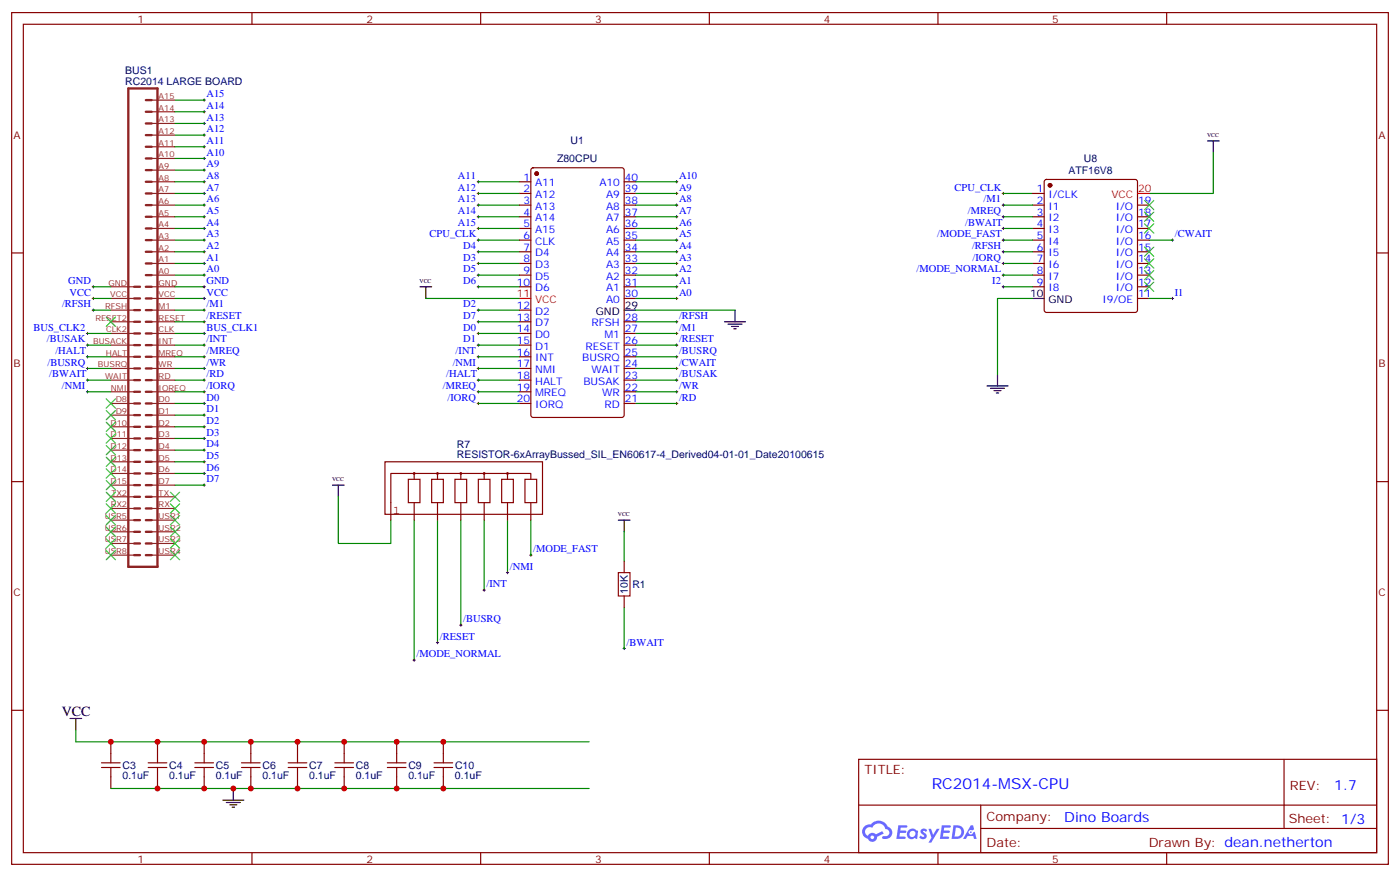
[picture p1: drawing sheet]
<svg xmlns="http://www.w3.org/2000/svg" width="423mm" height="265mm" viewBox="0 0 423 265" stroke-linecap="round" stroke-linejoin="round" font-family="sans-serif">
<g fill="none" stroke="#870000" stroke-width=".35">
<path d="M3.5 3.8h416.3v257.5h-416.3zM7.1 7.3h409.2v250.5h-409.2zM76.2 3.8v3.5M145.3 3.8v3.5M214.5 3.8v3.5M283.6 3.8v3.5M352.8 3.8v3.5M3.5 76.5h3.6M416.3 76.5h3.5M3.5 145.6h3.6M416.3 145.6h3.5M3.5 214.8h3.6"/>
<path d="M416.3 214.8h3.5M259.6 229.6h156.7v28.2h-156.7zM388.3 229.6v20.9M76.2 257.8v3.5M145.3 257.8v3.5M214.5 257.8v3.5M259.7 243.4h156.4M283.6 257.8v3.5M296.6 250.5h119.5M296.6 243.4v14.1M352.8 257.8v3.5"/>
</g>
<g fill="#5487ff">
<path d="M278.6 250.8a1.22 1.22 0 0 1 1.7 .2l-.3 .6a.47 .47 0 0 0-.4-.4 .47 .47 0 0 0-.5 .2l.2 .2a1.14 1.14 0 0 1 .7 1.8 1.14 1.14 0 0 1-1.9 0l-.2-.2 .5-.6 .7 .4a.29 .29 0 0 0 .4-.2 .29 .29 0 0 0-.3-.3 1.04 1.04 0 0 1-.6-1.7z"/>
<path d="M271.6 249.5h2.4l.3 .2-.1 .5-1.8 .1-.2 .8h1.6l.3 .4-.4 .3h-1.6l-.1 1.1 1.7 .1 .2 .3-.2 .3-2.7 .1z"/>
<path d="M284.8 249.5h2.3l.4 .2-.2 .5-1.8 .1-.1 .8h1.5l.3 .4-.4 .3h-1.5l-.2 1.1 1.7 .1 .2 .3-.2 .3-2.6 .1z"/>
<path d="M293.5 249.5h.7l.4 1.3-.6 .3a.69 .69 0 0 0-1.1 .3 .69 .69 0 0 0 .5 .9 .69 .69 0 0 0 .9-.6l.4-.2 .6 2.2h-.8l-.2-.9h-1.7l-.5 .9h-.9z"/>
<path d="M280.8 250.6h.7l.7 1.8 1.1-1.8h.8l-2.5 4.2h-.9l1-1.5z"/>
<path d="M288.3 249.5l-.6 4.2h1.4a2.11 2.11 0 0 0 2.4-2.1 2.11 2.11 0 0 0-2.5-2.1zM289 250.3a1.43 1.43 0 0 1 1.7 1.6 1.43 1.43 0 0 1-2 1z"/>
<path d="M274.6 251.1a1.54 1.54 0 0 0 0 2.2 1.54 1.54 0 0 0 2.1 .1l.6 .3 .3-2.3-.1-.3h-.5a1.49 1.49 0 0 0-2.4 0zM274.9 252.1a.95 .95 0 0 1 1.9 0 .95 .95 0 0 1-1.9 0z"/>
<path d="M261.4 249.9a2.18 2.18 0 0 0 1 3.7 1.44 1.44 0 0 0 1.7 .9 1.44 1.44 0 0 0 1.1-1.5l2-1-.4-.7-1.9 1a1.47 1.47 0 0 0-2.5 .4 1.39 1.39 0 0 1-.6-1.9 1.39 1.39 0 0 1 2-.5 2.12 2.12 0 0 1 2.1-1.3 2.12 2.12 0 0 1 1.9 1.7 1.14 1.14 0 0 1 1.1 1.4 1.14 1.14 0 0 1-1.6 .7 .43 .43 0 0 0-.6 .4 .43 .43 0 0 0 .4 .5 1.98 1.98 0 0 0 2.6-1.3 1.98 1.98 0 0 0-1.3-2.5 3.1 3.1 0 0 0-5.2-.7l-.9 .1zM263.2 253.2a.55 .55 0 0 1 1.1 0 .55 .55 0 0 1-1.1 0z"/>
<circle cx="293.6" cy="251.6" r=".26"/>
</g>
<g fill="none" stroke="#8c2424" stroke-width=".71">
<path d="M38.8 26.7h8.8v144.7h-8.8zM44.1 37.3h1.8M44.1 33.8h1.8M44.1 30.3h1.8M44.1 44.4h1.8M44.1 40.9h1.8M44.1 47.9h1.8M44.1 51.4h1.8M44.1 55h1.8M44.1 58.5h1.8M44.1 62h1.8M44.1 72.6h1.8"/>
<path d="M44.1 69.1h1.8M44.1 65.5h1.8M44.1 79.7h1.8M44.1 76.1h1.8M40.6 86.7h1.7M40.6 90.2h1.7M40.6 93.8h1.7M40.6 97.3h1.7M44.1 83.2h1.8M44.1 86.7h1.8M44.1 90.2h1.8M44.1 93.8h1.8"/>
<path d="M44.1 97.3h1.8M40.6 107.9h1.7M40.6 104.4h1.7M40.6 100.8h1.7M40.6 114.9h1.7M40.6 111.4h1.7M40.6 118.5h1.7M44.1 107.9h1.8M44.1 104.4h1.8M44.1 100.8h1.8M44.1 114.9h1.8M44.1 111.4h1.8"/>
<path d="M44.1 118.5h1.8M40.6 122h1.7M40.6 125.5h1.7M40.6 129h1.7M40.6 132.6h1.7M40.6 139.6h1.7M40.6 136.1h1.7M44.1 122h1.8M44.1 125.5h1.8M44.1 129h1.8M44.1 132.6h1.8M44.1 139.6h1.8"/>
<path d="M44.1 136.1h1.8M40.6 143.2h1.7M40.6 150.2h1.7M40.6 146.7h1.7M40.6 153.7h1.7M40.6 157.3h1.7M44.1 143.2h1.8M44.1 150.2h1.8M44.1 146.7h1.8M44.1 153.7h1.8M44.1 157.3h1.8M40.6 160.8h1.7"/>
<path d="M40.6 164.3h1.7M40.6 167.9h1.7M44.1 160.8h1.8M44.1 164.3h1.8M44.1 167.9h1.8"/>
</g>
<g fill="none" stroke="#8c2424" stroke-width=".35">
<path d="M45.9 30.3h7M45.9 33.8h7M45.9 37.3h7M45.9 40.9h7M45.9 44.4h7M45.9 47.9h7M45.9 51.4h7M45.9 55h7M45.9 58.5h7M45.9 62h7M45.9 65.5h7M45.9 69.1h7"/>
<path d="M45.9 72.6h7M45.9 76.1h7M45.9 79.7h7M33.5 86.7h7.1M33.5 90.2h7.1M33.5 93.8h7.1M33.5 97.3h7.1M45.9 83.2h7M45.9 86.7h7M45.9 90.2h7M45.9 93.8h7M45.9 97.3h7"/>
<path d="M33.5 100.8h7.1M33.5 104.4h7.1M33.5 107.9h7.1M33.5 111.4h7.1M33.5 114.9h7.1M33.5 118.5h7.1M45.9 100.8h7M45.9 104.4h7M45.9 107.9h7M45.9 111.4h7M45.9 114.9h7M45.9 118.5h7"/>
<path d="M33.5 122h7.1M33.5 125.5h7.1M33.5 129h7.1M33.5 132.6h7.1M33.5 136.1h7.1M33.5 139.6h7.1M45.9 122h7M45.9 125.5h7M45.9 129h7M45.9 132.6h7M45.9 136.1h7M45.9 139.6h7"/>
<path d="M33.5 143.2h7.1M33.5 146.7h7.1M33.5 150.2h7.1M33.5 153.7h7.1M33.5 157.3h7.1M45.9 143.2h7M45.9 146.7h7M45.9 150.2h7M45.9 153.7h7M45.9 157.3h7M33.5 160.8h7.1M33.5 164.3h7.1"/>
<path d="M33.5 167.9h7.1M45.9 160.8h7M45.9 164.3h7M45.9 167.9h7"/>
</g>
<g fill="#870000" stroke="#870000" stroke-width=".35">
<circle cx="162.3" cy="52.5" r=".53"/>
<circle cx="317.5" cy="56" r=".53"/>
</g>
<g fill="none" stroke="#870000" stroke-width=".35">
<path d="M157 55h3.5M157 58.5h3.5M160.7 50.9l.5-.2h26.8l.7 .5v74.3l-.4 .7h-27.1l-.6-.4-.1-74.4zM188.7 55h3.6M188.7 58.5h3.6M312.2 58.5h3.5M316 54.5l.4-.2h26.9l.5 .2 .2 .5v38.8l-.3 .5-.4 .2h-26.9l-.5-.3-.2-.4v-38.8zM157 62h3.5M157 65.5h3.5M157 69.1h3.5M157 72.6h3.5M157 76.1h3.5"/>
<path d="M157 79.7h3.5M188.7 62h3.6M188.7 65.5h3.6M188.7 69.1h3.6M188.7 72.6h3.6M188.7 76.1h3.6M188.7 79.7h3.6M312.2 62h3.5M312.2 65.5h3.5M312.2 69.1h3.5M312.2 72.6h3.5M312.2 76.1h3.5"/>
<path d="M312.2 79.7h3.5M344 62h3.5M344 65.5h3.5M344 69.1h3.5M344 72.6h3.5M344 76.1h3.5M344 79.7h3.5M157 83.2h3.5M157 86.7h3.5M157 93.8h3.5M157 97.3h3.5M188.7 83.2h3.6"/>
<path d="M188.7 86.7h3.6M188.7 97.3h3.6M188.7 90.2h3.6M312.2 83.2h3.5M312.2 86.7h3.5M344 83.2h3.5M344 86.7h3.5M344 90.2h3.5M157 100.8h3.5M157 104.4h3.5M157 107.9h3.5M157 111.4h3.5"/>
<path d="M157 114.9h3.5M157 118.5h3.5M188.7 100.8h3.6M188.7 104.4h3.6M188.7 107.9h3.6M188.7 111.4h3.6M188.7 114.9h3.6M188.7 118.5h3.6M157 122h3.5M188.7 122h3.6M188.7 169.6v3.5M188.7 180.2v3.5"/>
<path d="M30.7 232.1h5.6M30.7 230.6h5.6M33.5 224.3v6.3M33.5 232.1v6.3M44.8 232.1h5.6M44.8 230.6h5.6M47.6 224.3v6.3M47.6 232.1v6.3M58.9 232.1h5.7M58.9 230.6h5.7M61.7 224.3v6.3M61.7 232.1v6.3"/>
<path d="M73 232.1h5.7M73 230.6h5.7M75.8 224.3v6.3M75.8 232.1v6.3M87.1 232.1h5.7M87.1 230.6h5.7M90 224.3v6.3M90 232.1v6.3M101.2 232.1h5.7M101.2 230.6h5.7M104.1 224.3v6.3M104.1 232.1v6.3"/>
<path d="M117.1 232.1h5.7M117.1 230.6h5.7M119.9 224.3v6.3M119.9 232.1v6.3M131.2 232.1h5.7M131.2 230.6h5.7M134.1 224.3v6.3M134.1 232.1v6.3"/>
</g>
<path d="M344 58.5h3.5M157 90.2h3.5" fill="none" stroke="#f00" stroke-width=".35"/>
<g fill="none" stroke="#000" stroke-width=".35">
<path d="M365.1 42.6h3.6M366.9 42.6v3.5M127 86.7h3.5M128.8 86.7v3.5M188.7 93.8h3.6M219.1 97.3h6.3M220.1 98h4.3M221.2 98.7h2.1M221.9 99.4h.7M222.2 93.8v3.5M312.2 90.2h3.5M298.4 116.7h6.4"/>
<path d="M299.5 117.4h4.2M300.6 118.1h2.1M301.3 118.8h.7M301.6 113.2v3.5M100.5 146.7h3.6M102.3 146.7v3.5M187 157.3h3.5M188.7 157.3v3.5M21.2 217.2h3.5M22.9 217.2v3.6M70.6 238.4v3.5M67.4 241.9h6.3"/>
<path d="M68.4 242.6h4.3M69.5 243.3h2.1M70.2 244.1h.7"/>
</g>
<g fill="none" stroke="#008700" stroke-width=".35">
<path d="M52.9 37.3h8.8M52.9 33.8h8.8M52.9 30.3h8.8M52.9 55h8.8M52.9 51.4h8.8M52.9 47.9h8.8M52.9 44.4h8.8M52.9 40.9h8.8M52.9 58.5h8.8M144.6 55h12.4M144.6 58.5h12.4M192.3 55h12.3"/>
<path d="M192.3 58.5h12.3M303.4 58.5h8.8M366.9 46.1v12.4h-19.4M52.9 72.6h8.8M52.9 69.1h8.8M52.9 65.5h8.8M52.9 62h8.8M52.9 76.1h8.8M52.9 79.7h8.8M144.6 72.6h12.4M144.6 69.1h12.4M144.6 65.5h12.4"/>
<path d="M144.6 62h12.4M144.6 76.1h12.4M144.6 79.7h12.4M192.3 72.6h12.3M192.3 69.1h12.3M192.3 65.5h12.3M192.3 62h12.3M192.3 76.1h12.3M192.3 79.7h12.3M303.4 72.6h8.8M303.4 69.1h8.8M303.4 65.5h8.8"/>
<path d="M303.4 62h8.8M303.4 76.1h8.8M303.4 79.7h8.8M347.5 72.6h7M28.2 90.2h5.3M28.2 86.7h5.3M28.2 93.8h5.3M52.9 90.2h8.8M52.9 86.7h8.8M52.9 93.8h8.8M52.9 97.3h8.8M52.9 83.2h8.8"/>
<path d="M128.8 90.2h28.2M144.6 86.7h12.4M144.6 93.8h12.4M144.6 97.3h12.4M144.6 83.2h12.4M192.3 90.2h12.3M192.3 86.7h12.3M192.3 93.8h29.9M192.3 97.3h12.3M192.3 83.2h12.3M303.4 86.7h8.8M303.4 83.2h8.8"/>
<path d="M312.2 90.2h-10.6v23M347.5 90.2h7M26.5 114.9h7M26.5 100.8h7M26.5 104.4h7M26.5 107.9h7M26.5 118.5h7M26.5 111.4h7M52.9 100.8h8.8M52.9 104.4h8.8M52.9 107.9h8.8M52.9 114.9h8.8"/>
<path d="M52.9 118.5h8.8M52.9 111.4h8.8M144.6 100.8h12.4M144.6 104.4h12.4M144.6 107.9h12.4M144.6 114.9h12.4M144.6 118.5h12.4M144.6 111.4h12.4M192.3 100.8h12.3M192.3 104.4h12.3M192.3 107.9h12.3M192.3 114.9h12.3"/>
<path d="M192.3 118.5h12.3M192.3 111.4h12.3M52.9 139.6h8.8M52.9 136.1h8.8M52.9 132.6h8.8M52.9 129h8.8M52.9 125.5h8.8M52.9 122h8.8M144.6 122h12.4M192.3 122h12.3M52.9 146.7h8.8M52.9 143.2h8.8"/>
<path d="M102.3 150.2v14.1h15.9v-7M125.2 157.3v42.3M132.3 157.3v37M139.3 157.3v31.7M146.4 157.3v21.1M153.5 157.3v15.8M160.5 157.3v10.6M188.7 160.8v8.8M188.7 183.7v12.4M22.9 220.8v3.5h155.3M33.5 238.4h144.7"/>
</g>
<g fill="none" stroke="#000" stroke-width=".3">
<path d="M61.4 33.8h.7M61.4 30.3h.7M61.4 37.3h.7M61.7 29.9v.7M61.7 33.4v.7M61.7 37v.7M61.4 58.5h.7M61.4 55h.7M61.4 51.4h.7M61.4 47.9h.7M61.4 44.4h.7M61.4 40.9h.7"/>
<path d="M61.7 40.5v.7M61.7 44v.7M61.7 47.6v.7M61.7 51.1v.7M61.7 54.6v.7M61.7 58.1v.7M144.3 58.5h.7M144.3 55h.7M144.6 54.6v.7M144.6 58.1v.7M204.3 58.5h.7M204.3 55h.7"/>
<path d="M204.6 54.6v.7M204.6 58.1v.7M303 58.5h.7M303.4 58.1v.7M61.4 72.6h.7M61.4 79.7h.7M61.4 76.1h.7M61.4 69.1h.7M61.4 65.5h.7M61.4 62h.7M61.7 61.7v.7M61.7 65.2v.7"/>
<path d="M61.7 68.7v.7M61.7 72.2v.8M61.7 75.8v.7M61.7 79.3v.7M144.3 72.6h.7M144.3 79.7h.7M144.3 76.1h.7M144.3 69.1h.7M144.3 65.5h.7M144.3 62h.7M144.6 61.7v.7M144.6 65.2v.7"/>
<path d="M144.6 68.7v.7M144.6 72.2v.8M144.6 75.8v.7M144.6 79.3v.7M204.3 72.6h.7M204.3 79.7h.7M204.3 76.1h.7M204.3 69.1h.7M204.3 65.5h.7M204.3 62h.7M204.6 61.7v.7M204.6 65.2v.7"/>
<path d="M204.6 68.7v.7M204.6 72.2v.8M204.6 75.8v.7M204.6 79.3v.7M303 72.6h.7M303 79.7h.7M303 76.1h.7M303 69.1h.7M303 65.5h.7M303 62h.7M303.4 61.7v.7M303.4 65.2v.7"/>
<path d="M303.4 68.7v.7M303.4 72.2v.8M303.4 75.8v.7M303.4 79.3v.7M354.2 72.6h.7M354.5 72.2v.8M27.9 90.2h.7M27.9 86.7h.7M27.9 93.8h.7M28.2 86.4v.7M28.2 89.9v.7M28.2 93.4v.7"/>
<path d="M61.4 90.2h.7M61.4 86.7h.7M61.4 83.2h.7M61.4 93.8h.7M61.4 97.3h.7M61.7 82.8v.7M61.7 86.4v.7M61.7 89.9v.7M61.7 93.4v.7M61.7 96.9v.7M144.3 86.7h.7M144.3 83.2h.7"/>
<path d="M144.3 93.8h.7M144.3 97.3h.7M144.6 82.8v.7M144.6 86.4v.7M144.6 93.4v.7M144.6 96.9v.7M204.3 90.2h.7M204.3 86.7h.7M204.3 83.2h.7M204.3 97.3h.7M204.6 82.8v.7M204.6 86.4v.7"/>
<path d="M204.6 89.9v.7M204.6 96.9v.7M303 86.7h.7M303 83.2h.7M303.4 82.8v.7M303.4 86.4v.7M354.2 90.2h.7M354.5 89.9v.7M26.1 100.8h.7M26.1 104.4h.7M26.1 107.9h.7M26.1 111.4h.7"/>
<path d="M26.1 114.9h.7M26.1 118.5h.7M26.5 100.5v.7M26.5 104v.7M26.5 107.5v.7M26.5 111.1v.7M26.5 114.6v.7M26.5 118.1v.7M61.4 100.8h.7M61.4 104.4h.7M61.4 107.9h.7M61.4 111.4h.7"/>
<path d="M61.4 114.9h.7M61.4 118.5h.7M61.7 100.5v.7M61.7 104v.7M61.7 107.5v.7M61.7 111.1v.7M61.7 114.6v.7M61.7 118.1v.7M144.3 100.8h.7M144.3 104.4h.7M144.3 107.9h.7M144.3 111.4h.7"/>
<path d="M144.3 114.9h.7M144.3 118.5h.7M144.6 100.5v.7M144.6 104v.7M144.6 107.5v.7M144.6 111.1v.7M144.6 114.6v.7M144.6 118.1v.7M204.3 100.8h.7M204.3 104.4h.7M204.3 107.9h.7M204.3 111.4h.7"/>
<path d="M204.3 114.9h.7M204.3 118.5h.7M204.6 100.5v.7M204.6 104v.7M204.6 107.5v.7M204.6 111.1v.7M204.6 114.6v.7M204.6 118.1v.7M61.4 122h.7M61.4 125.5h.7M61.4 129h.7M61.4 132.6h.7"/>
<path d="M61.4 136.1h.7M61.4 139.6h.7M61.7 121.6v.7M61.7 125.2v.7M61.7 128.7v.7M61.7 132.2v.7M61.7 135.7v.8M61.7 139.3v.7M144.3 122h.7M144.6 121.6v.7M204.3 122h.7M204.6 121.6v.7"/>
<path d="M61.4 143.2h.7M61.4 146.7h.7M61.7 142.8v.7M61.7 146.3v.7M146 178.4h.8M146.4 178.1v.7M153.1 173.1h.7M153.5 172.8v.7M160.2 167.9h.7M160.5 167.5v.7M124.9 199.6h.7M125.2 199.2v.8"/>
<path d="M131.9 194.3h.7M132.3 194v.7M139 189h.7M139.3 188.7v.7M188.4 196.1h.7M188.7 195.7v.7"/>
</g>
<g fill="none" stroke="#3c3" stroke-width=".35">
<path d="M346.1 60.6l2.8 2.8M346.1 64.1l2.8 2.9M346.1 67.7l2.8 2.8M346.1 74.7l2.8 2.8M346.1 78.2l2.8 2.9M348.9 60.6l-2.8 2.8M348.9 64.1l-2.8 2.9M348.9 67.7l-2.8 2.8M348.9 74.7l-2.8 2.8M348.9 78.2l-2.8 2.9M32.1 95.9l2.8 2.8M34.9 95.9l-2.8 2.8"/>
<path d="M346.1 81.8l2.8 2.8M346.1 85.3l2.8 2.8M348.9 81.8l-2.8 2.8M348.9 85.3l-2.8 2.8M32.1 138.2l2.8 2.8M32.1 127.6l2.8 2.9M32.1 124.1l2.8 2.8M32.1 120.6l2.8 2.8M32.1 131.2l2.8 2.8M32.1 134.7l2.8 2.8M34.9 138.2l-2.8 2.8M34.9 127.6l-2.8 2.9"/>
<path d="M34.9 124.1l-2.8 2.8M34.9 120.6l-2.8 2.8M34.9 131.2l-2.8 2.8M34.9 134.7l-2.8 2.8M32.1 159.4l2.8 2.8M32.1 155.9l2.8 2.8M32.1 152.3l2.8 2.9M32.1 148.8l2.8 2.8M32.1 145.3l2.8 2.8M32.1 141.7l2.8 2.9M34.9 159.4l-2.8 2.8M34.9 155.9l-2.8 2.8"/>
<path d="M34.9 152.3l-2.8 2.9M34.9 148.8l-2.8 2.8M34.9 145.3l-2.8 2.8M34.9 141.7l-2.8 2.9M51.5 148.8l2.8 2.8M51.5 152.3l2.8 2.9M51.5 155.9l2.8 2.8M51.5 159.4l2.8 2.8M54.3 148.8l-2.8 2.8M54.3 152.3l-2.8 2.9M54.3 155.9l-2.8 2.8M54.3 159.4l-2.8 2.8"/>
<path d="M32.1 166.4l2.8 2.9M32.1 162.9l2.8 2.8M34.9 166.4l-2.8 2.9M34.9 162.9l-2.8 2.8M51.5 162.9l2.8 2.8M51.5 166.4l2.8 2.9M54.3 162.9l-2.8 2.8M54.3 166.4l-2.8 2.9"/>
</g>
<path d="M187 173.1h3.5v7.1h-3.5z" fill="none" stroke="#a10000" stroke-width=".35"/>
<g fill="none" stroke="#850000" stroke-width=".35">
<path d="M116.4 139.6h47.6v15.9h-47.6zM123.5 144.9h3.5v7.1h-3.5zM125.2 143.2v1.7M125.2 152v5.3M125.5 143.2l-.3-.3-.2 .3 .4 .1M130.5 144.9h3.6v7.1h-3.6zM132.3 143.2v1.7M132.3 152v5.3M132.5 143.2l-.2-.3-.3 .3 .5 .1M137.6 144.9h3.5v7.1h-3.5zM139.3 143.2v1.7M139.3 152v5.3"/>
<path d="M139.6 143.2l-.3-.3-.2 .3 .4 .1M144.6 144.9h3.6v7.1h-3.6zM146.4 143.2h14.1v1.7M146.4 144.9v-1.7h-28.2v14.1M146.4 152v5.3M146.6 143.2l-.2-.3-.2 .3 .4 .1M151.7 144.9h3.5v7.1h-3.5zM153.5 143.2v1.7M153.5 152v5.3M153.7 143.2l-.2-.3-.3 .3 .4 .1M158.7 144.9h3.6v7.1h-3.6zM160.5 152v5.3"/>
</g>
<g fill="#c00">
<circle cx="75.8" cy="224.3" r=".88"/>
<circle cx="33.5" cy="224.3" r=".88"/>
<circle cx="47.6" cy="224.3" r=".88"/>
<circle cx="61.7" cy="224.3" r=".88"/>
<circle cx="90" cy="224.3" r=".88"/>
<circle cx="104.1" cy="224.3" r=".88"/>
<circle cx="119.9" cy="224.3" r=".88"/>
<circle cx="75.8" cy="238.4" r=".88"/>
<circle cx="47.6" cy="238.4" r=".88"/>
<circle cx="61.7" cy="238.4" r=".88"/>
<circle cx="90" cy="238.4" r=".88"/>
<circle cx="104.1" cy="238.4" r=".88"/>
<circle cx="119.9" cy="238.4" r=".88"/>
<circle cx="70.6" cy="238.4" r=".88"/>
<circle cx="134.1" cy="238.4" r=".88"/>
<circle cx="134.1" cy="224.3" r=".88"/>
</g>
<text font-size="4.6" fill="#00f" x="281.7" y="238.6">RC2014-MSX-CPU</text>
<text font-size="4.2" x="18.7" y="216.5">VCC</text>
<g font-size="4.2" fill="#00f">
<text x="403.4" y="238.8">1.7</text>
<text x="321.8" y="248.4">Dino Boards</text>
</g>
<g font-size="3.9" fill="#800">
<text x="261.4" y="234.2">TITLE:</text>
<text x="390" y="238.8">REV:</text>
<text x="298.3" y="248.4">Company:</text>
<text x="389.7" y="249">Sheet: 1/3</text>
<text x="298.3" y="256">Date:</text>
<text x="347.4" y="256.1">Drawn By: dean.netherton</text>
</g>
<text font-size="3.5" fill="#840000" x="118.9" y="155.5">1</text>
<g font-size="3.2" fill="#800">
<text x="41.6" y="6.8">1</text>
<text x="110.8" y="6.8">2</text>
<text x="179.9" y="6.8">3</text>
<text x="249.1" y="6.8">4</text>
<text x="318.2" y="6.8">5</text>
<text x="4.1" y="41.9">A</text>
<text x="416.8" y="41.9">A</text>
<text x="4.1" y="111.1">B</text>
<text x="416.8" y="111.1">B</text>
<text x="4.1" y="180.2">C</text>
<text x="416.8" y="180.2">C</text>
<text x="41.6" y="260.8">1</text>
<text x="110.8" y="260.8">2</text>
<text x="179.9" y="260.8">3</text>
<text x="249.1" y="260.8">4</text>
<text x="318.2" y="260.8">5</text>
</g>
<g font-size="3.2" fill="#000080">
<text x="37.9" y="22.5">BUS1</text>
<text x="37.9" y="25.7">RC2014 LARGE BOARD</text>
<text x="172.5" y="43.7">U1</text>
<text x="168.4" y="49">Z80CPU</text>
<text x="323.1" y="52.5">ATF16V8</text>
<text x="327.7" y="49">U8</text>
<text x="138.1" y="135.4">R7</text>
<text x="138.1" y="138.6">RESISTOR-6xArrayBussed_SIL_EN60617-4_Derived04-01-01_Date20100615</text>
<text x="189.9" y="179.6" transform="rotate(-90 189.9 179.6)">10K</text>
<text x="191.2" y="177.8">R1</text>
<text x="37" y="232.5">C3</text>
<text x="51.2" y="232.5">C4</text>
<text x="65.3" y="232.5">C5</text>
<text x="79.4" y="232.5">C6</text>
<text x="93.5" y="232.5">C7</text>
<text x="107.6" y="232.5">C8</text>
<text x="123.5" y="232.5">C9</text>
<text x="137.6" y="232.5">C10</text>
<text x="37" y="235.7">0.1uF</text>
<text x="51.2" y="235.7">0.1uF</text>
<text x="65.3" y="235.7">0.1uF</text>
<text x="79.4" y="235.7">0.1uF</text>
<text x="93.5" y="235.7">0.1uF</text>
<text x="107.6" y="235.7">0.1uF</text>
<text x="123.5" y="235.7">0.1uF</text>
<text x="137.6" y="235.7">0.1uF</text>
</g>
<g font-size="3.2" fill="#00f">
<text x="62.4" y="29.4">A15</text>
<text x="62.4" y="32.9">A14</text>
<text x="62.4" y="40">A12</text>
<text x="62.4" y="36.4">A13</text>
<text x="62.4" y="47">A10</text>
<text x="62.4" y="43.5">A11</text>
<text x="62.4" y="50.6">A9</text>
<text x="62.4" y="57.6">A7</text>
<text x="62.4" y="54.1">A8</text>
<text x="138.5" y="54.1">A11</text>
<text x="138.5" y="57.6">A12</text>
<text x="158.3" y="54.6">1</text>
<text x="158.3" y="58.1">2</text>
<text x="161.8" y="56.4">A11</text>
<text x="161.8" y="59.9">A12</text>
<text x="181.2" y="56.4">A10</text>
<text x="183.2" y="59.9">A9</text>
<text x="188.9" y="58.1">39</text>
<text x="188.9" y="54.6">40</text>
<text x="205.3" y="57.6">A9</text>
<text x="205.3" y="54.1">A10</text>
<text x="288.6" y="57.6">CPU_CLK</text>
<text x="313.5" y="58.1">1</text>
<text x="317" y="59.9">I/CLK</text>
<text x="62.4" y="64.7">A5</text>
<text x="62.4" y="61.1">A6</text>
<text x="138.5" y="61.1">A13</text>
<text x="138.5" y="64.7">A14</text>
<text x="158.3" y="61.7">3</text>
<text x="158.3" y="65.2">4</text>
<text x="161.8" y="63.4">A13</text>
<text x="183.2" y="63.4">A8</text>
<text x="188.9" y="65.2">37</text>
<text x="188.9" y="61.7">38</text>
<text x="205.3" y="64.7">A7</text>
<text x="205.3" y="61.1">A8</text>
<text x="292.7" y="64.7">/MREQ</text>
<text x="297.4" y="61.1">/M1</text>
<text x="313.5" y="61.7">2</text>
<text x="313.5" y="65.2">3</text>
<text x="317" y="63.4">I1</text>
<text x="337.4" y="63.4">I/O</text>
<text x="344.1" y="65.2">18</text>
<text x="344.1" y="61.7">19</text>
<text x="62.4" y="71.7">A3</text>
<text x="62.4" y="68.2">A4</text>
<text x="129.9" y="71.7">CPU_CLK</text>
<text x="138.5" y="68.2">A15</text>
<text x="158.3" y="68.7">5</text>
<text x="161.8" y="67">A14</text>
<text x="161.8" y="70.5">A15</text>
<text x="183.2" y="70.5">A6</text>
<text x="183.2" y="67">A7</text>
<text x="188.9" y="68.7">36</text>
<text x="205.3" y="71.7">A5</text>
<text x="205.3" y="68.2">A6</text>
<text x="283.4" y="71.7">/MODE_FAST</text>
<text x="291.8" y="68.2">/BWAIT</text>
<text x="313.5" y="68.7">4</text>
<text x="317" y="67">I2</text>
<text x="317" y="70.5">I3</text>
<text x="337.4" y="70.5">I/O</text>
<text x="337.4" y="67">I/O</text>
<text x="344.1" y="68.7">17</text>
<text x="355.2" y="71.7">/CWAIT</text>
<text x="62.4" y="75.2">A2</text>
<text x="140.1" y="75.2">D4</text>
<text x="158.3" y="72.2">6</text>
<text x="158.3" y="75.8">7</text>
<text x="161.8" y="74">CLK</text>
<text x="161.8" y="77.5">D4</text>
<text x="183.2" y="77.5">A4</text>
<text x="183.2" y="74">A5</text>
<text x="188.9" y="75.8">34</text>
<text x="188.9" y="72.2">35</text>
<text x="205.3" y="75.2">A4</text>
<text x="293.9" y="75.2">/RFSH</text>
<text x="313.5" y="72.2">5</text>
<text x="313.5" y="75.8">6</text>
<text x="317" y="74">I4</text>
<text x="317" y="77.5">I5</text>
<text x="337.4" y="77.5">I/O</text>
<text x="337.4" y="74">I/O</text>
<text x="344.1" y="75.8">15</text>
<text x="344.1" y="72.2">16</text>
<text x="62.4" y="82.3">A0</text>
<text x="62.4" y="78.8">A1</text>
<text x="140.1" y="78.8">D3</text>
<text x="140.1" y="82.3">D5</text>
<text x="158.3" y="79.3">8</text>
<text x="158.3" y="82.8">9</text>
<text x="161.8" y="81.1">D3</text>
<text x="183.2" y="81.1">A3</text>
<text x="188.9" y="82.8">32</text>
<text x="188.9" y="79.3">33</text>
<text x="205.3" y="82.3">A2</text>
<text x="205.3" y="78.8">A3</text>
<text x="277.2" y="82.3">/MODE_NORMAL</text>
<text x="294.1" y="78.8">/IORQ</text>
<text x="313.5" y="79.3">7</text>
<text x="313.5" y="82.8">8</text>
<text x="317" y="81.1">I6</text>
<text x="337.4" y="81.1">I/O</text>
<text x="344.1" y="82.8">13</text>
<text x="344.1" y="79.3">14</text>
<text x="20.7" y="85.8">GND</text>
<text x="21" y="89.4">VCC</text>
<text x="62.4" y="89.4">VCC</text>
<text x="62.4" y="85.8">GND</text>
<text x="140.1" y="85.8">D6</text>
<text x="156.3" y="86.4">10</text>
<text x="161.8" y="84.6">D5</text>
<text x="161.8" y="88.1">D6</text>
<text x="183.2" y="88.1">A1</text>
<text x="183.2" y="84.6">A2</text>
<text x="188.9" y="89.9">30</text>
<text x="188.9" y="86.4">31</text>
<text x="205.3" y="89.4">A0</text>
<text x="205.3" y="85.8">A1</text>
<text x="300" y="85.8">I2</text>
<text x="313.5" y="86.4">9</text>
<text x="317" y="84.6">I7</text>
<text x="317" y="88.1">I8</text>
<text x="337.4" y="88.1">I/O</text>
<text x="337.4" y="84.6">I/O</text>
<text x="344.1" y="89.9">11</text>
<text x="344.1" y="86.4">12</text>
<text x="355.2" y="89.4">I1</text>
<text x="18.8" y="92.9">/RFSH</text>
<text x="62.4" y="92.9">/M1</text>
<text x="140.1" y="92.9">D2</text>
<text x="156.3" y="93.4">12</text>
<text x="161.8" y="95.2">D2</text>
<text x="183.2" y="91.7">A0</text>
<text x="333.4" y="91.7">I9/OE</text>
<text x="10.1" y="99.9">BUS_CLK2</text>
<text x="62.4" y="99.9">BUS_CLK1</text>
<text x="62.4" y="96.4">/RESET</text>
<text x="140.1" y="99.9">D0</text>
<text x="140.1" y="96.4">D7</text>
<text x="156.3" y="96.9">13</text>
<text x="156.3" y="100.5">14</text>
<text x="161.8" y="98.7">D7</text>
<text x="178.8" y="98.7">RFSH</text>
<text x="188.9" y="100.5">27</text>
<text x="188.9" y="96.9">28</text>
<text x="205.3" y="99.9">/M1</text>
<text x="205.3" y="96.4">/RFSH</text>
<text x="14.2" y="103.5">/BUSAK</text>
<text x="16.7" y="107">/HALT</text>
<text x="62.4" y="103.5">/INT</text>
<text x="62.4" y="107">/MREQ</text>
<text x="137.8" y="107">/INT</text>
<text x="140.1" y="103.5">D1</text>
<text x="156.3" y="104">15</text>
<text x="156.3" y="107.5">16</text>
<text x="161.8" y="102.2">D0</text>
<text x="161.8" y="105.8">D1</text>
<text x="177.1" y="105.8">RESET</text>
<text x="182.7" y="102.2">M1</text>
<text x="188.9" y="107.5">25</text>
<text x="188.9" y="104">26</text>
<text x="205.3" y="107">/BUSRQ</text>
<text x="205.3" y="103.5">/RESET</text>
<text x="14.4" y="110.5">/BUSRQ</text>
<text x="62.4" y="110.5">/WR</text>
<text x="136.9" y="110.5">/NMI</text>
<text x="156.3" y="111.1">17</text>
<text x="161.8" y="109.3">INT</text>
<text x="161.8" y="112.8">NMI</text>
<text x="176.1" y="109.3">BUSRQ</text>
<text x="178.8" y="112.8">WAIT</text>
<text x="188.9" y="111.1">24</text>
<text x="205.3" y="110.5">/CWAIT</text>
<text x="14.9" y="114.1">/BWAIT</text>
<text x="18.7" y="117.6">/NMI</text>
<text x="62.4" y="114.1">/RD</text>
<text x="62.4" y="117.6">/IORQ</text>
<text x="133.9" y="117.6">/MREQ</text>
<text x="134.9" y="114.1">/HALT</text>
<text x="156.3" y="114.6">18</text>
<text x="156.3" y="118.1">19</text>
<text x="161.8" y="116.3">HALT</text>
<text x="161.8" y="119.9">MREQ</text>
<text x="176.4" y="116.3">BUSAK</text>
<text x="182.1" y="119.9">WR</text>
<text x="188.9" y="118.1">22</text>
<text x="188.9" y="114.6">23</text>
<text x="205.3" y="117.6">/WR</text>
<text x="205.3" y="114.1">/BUSAK</text>
<text x="62.4" y="121.1">D0</text>
<text x="62.4" y="124.6">D1</text>
<text x="135.3" y="121.1">/IORQ</text>
<text x="156.3" y="121.6">20</text>
<text x="161.8" y="123.4">IORQ</text>
<text x="182.8" y="123.4">RD</text>
<text x="188.9" y="121.6">21</text>
<text x="205.3" y="121.1">/RD</text>
<text x="62.4" y="128.2">D2</text>
<text x="62.4" y="131.7">D3</text>
<text x="62.4" y="135.2">D4</text>
<text x="62.4" y="138.7">D5</text>
<text x="62.4" y="142.3">D6</text>
<text x="62.4" y="145.8">D7</text>
<text x="161.2" y="167">/MODE_FAST</text>
<text x="154.2" y="172.3">/NMI</text>
<text x="147.1" y="177.6">/INT</text>
<text x="140.1" y="188.1">/BUSRQ</text>
<text x="133" y="193.4">/RESET</text>
<text x="189.4" y="195.2">/BWAIT</text>
<text x="125.9" y="198.7">/MODE_NORMAL</text>
</g>
<g font-size="3.2" fill="#f00">
<text x="336.1" y="59.9">VCC</text>
<text x="344.1" y="58.1">20</text>
<text x="156.3" y="89.9">11</text>
<text x="161.8" y="91.7">VCC</text>
</g>
<g font-size="3.2">
<text x="311.5" y="89.9">10</text>
<text x="180.1" y="95.2">GND</text>
<text x="188.9" y="93.4">29</text>
<text x="317" y="91.7">GND</text>
</g>
<g font-size="2.5" fill="#8d2323">
<text x="48" y="29.9">A15</text>
<text x="48" y="33.4">A14</text>
<text x="48" y="37">A13</text>
<text x="48" y="40.5">A12</text>
<text x="48" y="44">A11</text>
<text x="48" y="47.6">A10</text>
<text x="48" y="51.1">A9</text>
<text x="48" y="54.6">A8</text>
<text x="48" y="58.1">A7</text>
<text x="48" y="61.7">A6</text>
<text x="48" y="65.2">A5</text>
<text x="48" y="68.7">A4</text>
<text x="48" y="72.2">A3</text>
<text x="48" y="75.8">A2</text>
<text x="48" y="79.3">A1</text>
<text x="48" y="82.8">A0</text>
<text x="32.8" y="86.4">GND</text>
<text x="33.3" y="89.9">VCC</text>
<text x="48" y="86.4">GND</text>
<text x="48" y="89.9">VCC</text>
<text x="31.8" y="93.4">RFSH</text>
<text x="48" y="93.4">M1</text>
<text x="28.8" y="96.9">RESET2</text>
<text x="32.1" y="100.5">CLK2</text>
<text x="48" y="96.9">RESET</text>
<text x="48" y="100.5">CLK</text>
<text x="28.2" y="104">BUSACK</text>
<text x="32" y="107.5">HALT</text>
<text x="48" y="104">INT</text>
<text x="48" y="107.5">MREQ</text>
<text x="29.6" y="111.1">BUSRQ</text>
<text x="48" y="111.1">WR</text>
<text x="31.8" y="114.6">WAIT</text>
<text x="33.5" y="118.1">NMI</text>
<text x="48" y="114.6">RD</text>
<text x="48" y="118.1">IOREQ</text>
<text x="35" y="121.6">D8</text>
<text x="35" y="125.2">D9</text>
<text x="48" y="121.6">D0</text>
<text x="48" y="125.2">D1</text>
<text x="33.4" y="128.7">D10</text>
<text x="48" y="128.7">D2</text>
<text x="33.4" y="132.2">D11</text>
<text x="33.4" y="135.7">D12</text>
<text x="48" y="132.2">D3</text>
<text x="48" y="135.7">D4</text>
<text x="33.4" y="139.3">D13</text>
<text x="33.4" y="142.8">D14</text>
<text x="48" y="139.3">D5</text>
<text x="48" y="142.8">D6</text>
<text x="33.4" y="146.3">D15</text>
<text x="33.7" y="149.9">TX2</text>
<text x="48" y="146.3">D7</text>
<text x="48" y="149.9">TX</text>
<text x="33.5" y="153.4">RX2</text>
<text x="48" y="153.4">RX</text>
<text x="31.7" y="156.9">USR5</text>
<text x="31.7" y="160.4">USR6</text>
<text x="48" y="156.9">USR1</text>
<text x="48" y="160.4">USR2</text>
<text x="31.7" y="164">USR7</text>
<text x="31.7" y="167.5">USR8</text>
<text x="48" y="164">USR3</text>
<text x="48" y="167.5">USR4</text>
</g>
<g font-size="1.8">
<text x="365" y="41.5">VCC</text>
<text x="126.9" y="85.6">VCC</text>
<text x="100.4" y="145.6">VCC</text>
<text x="186.8" y="156.2">VCC</text>
</g>
</svg>
